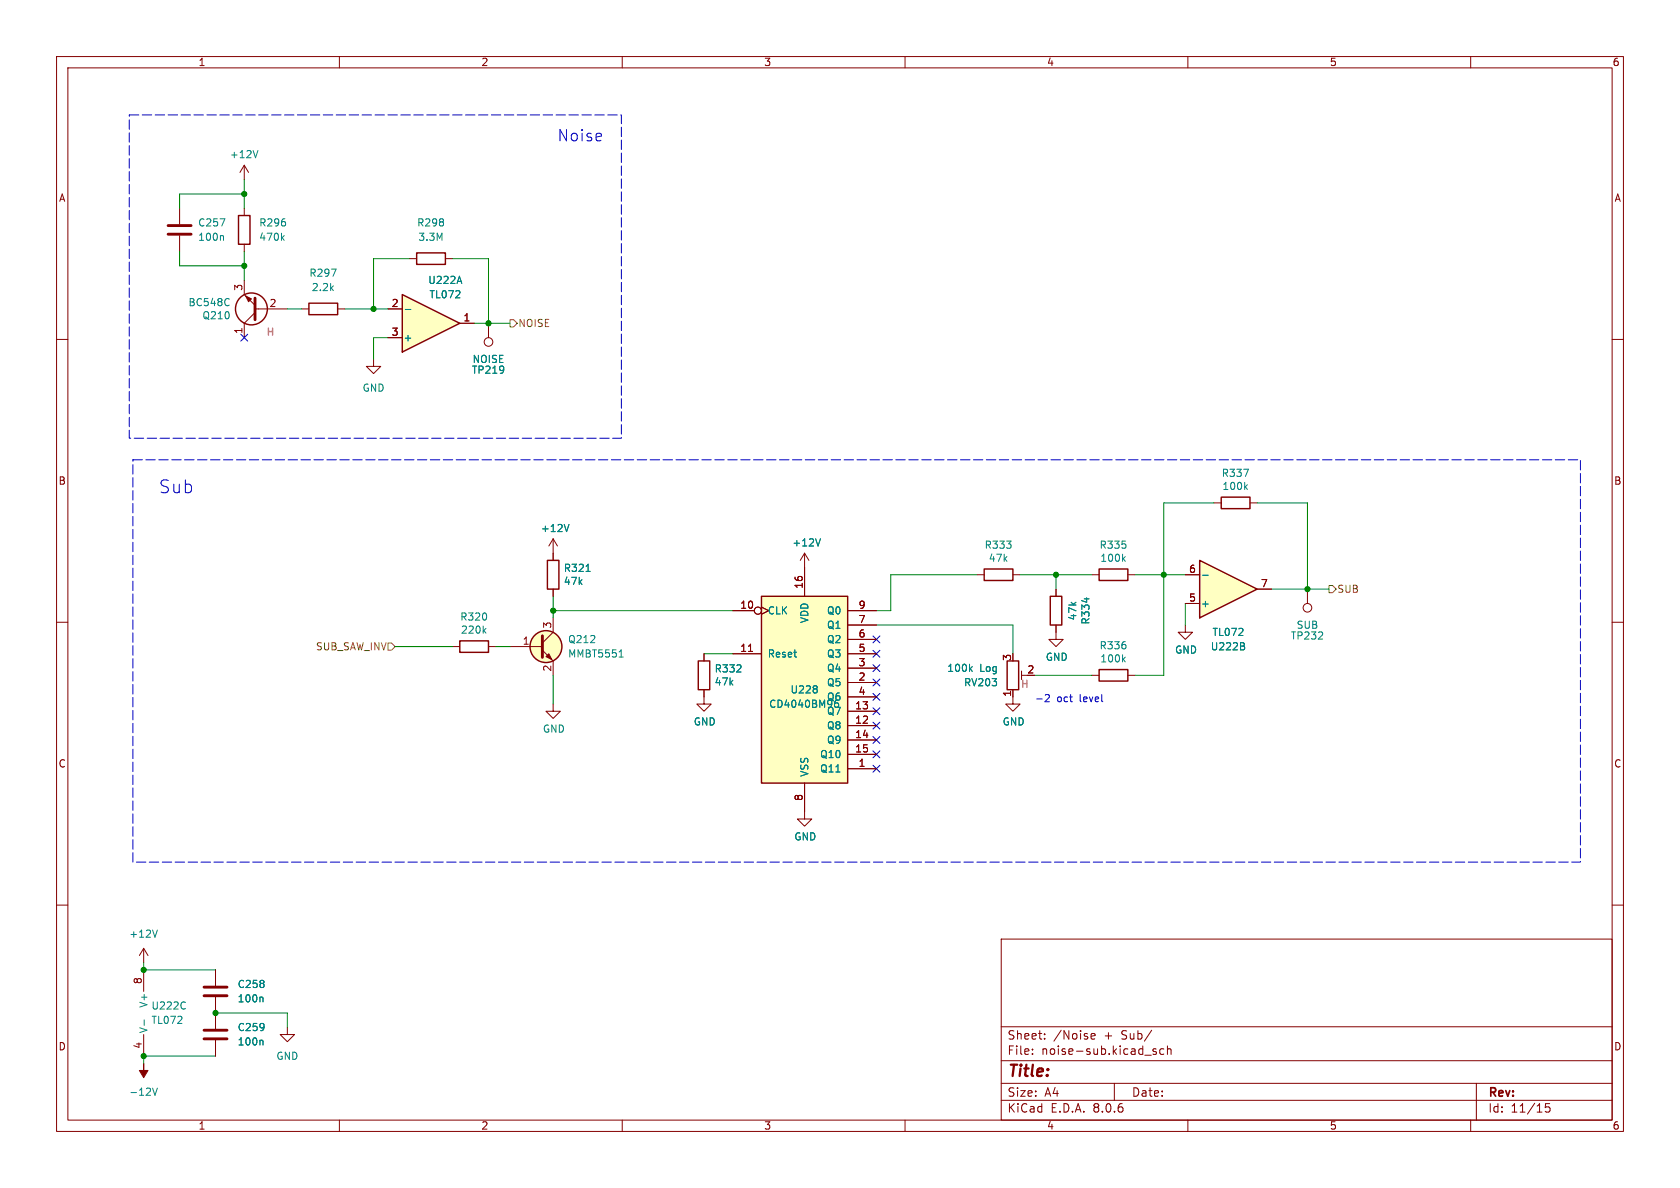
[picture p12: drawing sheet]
<svg xmlns="http://www.w3.org/2000/svg" width="297mm" height="210mm" viewBox="0 0 297 210" stroke-linecap="round" stroke-linejoin="round" font-family="sans-serif">
<g fill="none" stroke="#840000" stroke-width=".18">
<path d="M10 10h277v190h-277zM12 12h273v186h-273zM60 10v2M110 10v2M160 10v2M210 10v2M260 10v2M10 60h2M285 60h2M10 110h2M172.7 101.6h1.3M179.1 101.6h1.2"/>
<path d="M180.6 118.6v1.5M180.6 119.4h1M193 119.4h1.3M199.4 119.4h1.3M285 110h2M179.1 121.9v1.3M10 160h2M285 160h2M177 166h108v32h-108zM60 198v2M110 198v2M160 198v2"/>
<path d="M177 194.5h108M177 191.5h108M177 187.5h108M177 181.5h108M182.5 186.3v.1M182.5 185.5v.1M184.7 183.6v.1M184.7 182.8v.1M192.9 183.2l.7-.1-.1-.3-.4-.1-.2 .2 .1 .7h.5M197 191.5v3M203.6 182.1l-1.3 2M204.4 185.5l-.4-.1-.2 .2 .1 .2 .5 .2v.3h-.6"/>
<path d="M205.7 185.5l-.4-.1-.3 .3v.4l.2 .2h.5M206.4 185.5l.2-.1 .4 .1v.9M206.4 184.9v1.5M210 198v2M260 198v2M261 191.5v6.5M274 195.1h-.8v.7l.2-.1h.5l.1 .3v.5l-.3 .1-.5-.1"/>
</g>
<path d="M174 100.6h5.1v2h-5.1zM178.1 116.8h2v5.1h-2zM194.3 118.4h5.1v2h-5.1z" fill="none" stroke="#840000" stroke-width=".25"/>
<path d="M171.5 118.2l.4 .5M171.9 117.8l-.5 .5M198.6 116.5l.3 .5M198.9 116.2l-.4 .5" fill="none" stroke="#008484" stroke-width=".18"/>
<path d="M212.1 99.1l10.1 5-10.1 5.1z" fill="#ffffc2"/>
<path d="M212.1 99.1l10.1 5-10.1 5.1zM215.9 87.9h5.1v2h-5.1zM123.4 116.8h2.1v5.1h-2.1zM185.7 105.4h2v5.1h-2z" fill="none" stroke="#840000" stroke-width=".25"/>
<g fill="none" stroke="#840000" stroke-width=".18">
<path d="M214.6 88.9h1.3M221 88.9h1.2M124.5 115.6v1.2M186.7 104.1v1.3M186.7 110.5v1.3M209.5 110.5v1.3h1.3l-1.3 1.2-1.2-1.2h1.2M209.5 106.7h2.6M209.5 101.6h2.6M222.2 104.1h2.6M231.1 104.1v2.6M124.5 121.9v1.3M179.1 123.2v1.3h1.2l-1.2 1.2-1.3-1.2h1.3"/>
<circle cx="231.1" cy="107.4" r=".76"/>
</g>
<path d="M219.9 83h.8l-.5 1.2M220.2 86l.3 .5M220.5 85.7l-.5 .5M192.1 105.7v.8M212.6 101.7h1M219.7 114.2l.3 .3v.3l-.2 .1M219.9 113.7l.1 .2-.1 .3" fill="none" stroke="#008484" stroke-width=".18"/>
<path d="M134.6 105.4h15.3v33h-15.3z" fill="#ffffc2"/>
<g fill="none" stroke="#840000" stroke-width=".25">
<path d="M73.7 44.7h5v2h-5zM96.8 99.1h2v5h-2zM134.6 105.4h15.3v33h-15.3z"/>
<circle cx="96.5" cy="114.3" r="2.82"/>
</g>
<g fill="none" stroke="#840000" stroke-width=".18">
<path d="M72.4 45.7h1.3M78.7 45.7h1.3M86.4 57.2v2.5M97.8 95.3v3.8M97.8 95.3l-.8 1.2M97.8 95.3l.8 1.2M142.2 97.8v7.6M142.2 97.8l-.7 1.3M142.2 97.8l.8 1.3M90.2 114.3h5.7M95.9 114.9l1.9 1.9v2.6M97.8 104.1v1.3"/>
<path d="M97.8 109.2v2.6l-1.9 1.9M129.5 108h3.8M129.5 115.6h5.1M132.3 115.2h.7M134.6 107.3l1.3 .7-1.3 .6M149.9 108h5M149.9 115.6h5M149.9 118.1h5M149.9 113h5M149.9 110.5h5M186.7 111.8v1.2h1.3l-1.3 1.3-1.3-1.3h1.3M97.8 124.5v1.2h1.3l-1.3 1.3-1.3-1.3h1.3"/>
<path d="M142.2 138.4v6.4h1.3l-1.3 1.3-1.2-1.3h1.2M149.9 135.9h5M149.9 128.3h5M149.9 125.7h5M149.9 130.8h5M149.9 133.4h5M149.9 120.7h5M149.9 123.2h5"/>
<circle cx="86.4" cy="60.5" r=".76"/>
<circle cx="134" cy="107.9" r=".63"/>
</g>
<path d="M100.6 92.7l-.4 1.3M145 95.2l-.4 1.3M103.6 101h.7M109.5 116.1h.7M109.7 115.1l.1-.2v1.2M144.4 121.4v.3M144.4 121.9v.5M148.3 124.5v.3" fill="none" stroke="#008484" stroke-width=".18"/>
<circle cx="96.5" cy="114.3" r="2.82" fill="#ffffc2" stroke="#ffffc2" stroke-width=".18"/>
<path d="M95.9 112.4v3.8" fill="none" stroke="#840000" stroke-width=".51"/>
<path d="M97 115.6l.5 1-1-.5z" fill="#840000" stroke="#840000" stroke-width=".18"/>
<path d="M71.1 52.1l10.2 5.1-10.2 5z" fill="#ffffc2"/>
<g fill="none" stroke="#840000" stroke-width=".25">
<path d="M42.2 38.1h2v5.1h-2zM54.6 53.6h5.1v2h-5.1zM71.1 52.1l10.2 5.1-10.2 5zM81.3 113.3h5.1v2h-5.1zM194.3 100.6h5.1v2h-5.1z"/>
<circle cx="44.4" cy="54.6" r="2.82"/>
</g>
<g fill="none" stroke="#840000" stroke-width=".18">
<path d="M31.7 36.8v2.8M43.2 29.2v2.6M43.2 36.8v1.3M43.2 29.2l-.8 1.3M43.2 29.2l.7 1.3M31.7 41.7v2.8M43.2 49.5v2.6l1.9 1.9M43.2 43.2v1.3M45.1 54.6h5.7M45.1 55.2l-1.9 2v2.5M53.3 54.6h1.3M59.7 54.6h1.3"/>
<path d="M68.6 54.6h2.5M68.6 59.7h2.5M81.3 57.2h2.5M86.4 57.2v2.5M66 63.5v1.3h1.3l-1.3 1.2-1.2-1.2h1.2M97.8 97.8v1.3M80 114.3h1.3M86.4 114.3h1.2M97.8 104.1v1.3M124.5 115.6v1.2M129.5 108h3.8M129.5 115.6h5.1"/>
<path d="M132.3 115.2h.7M134.6 107.3l1.3 .7-1.3 .6M142.2 100.3v5.1M149.9 108h5M149.9 115.6h5M149.9 118.1h5M149.9 113h5M149.9 110.5h5M186.7 104.1v1.3M186.7 110.5v1.3M193 101.6h1.3M199.4 101.6h1.3"/>
<path d="M209.5 101.6h2.6M209.5 106.7h2.6M222.2 104.1h2.6M124.5 121.9v2.6h1.2l-1.2 1.2-1.3-1.2h1.3M142.2 138.4v5.1M149.9 135.9h5M149.9 128.3h5M149.9 125.7h5M149.9 130.8h5M149.9 133.4h5M149.9 120.7h5M149.9 123.2h5"/>
<path d="M179.1 121.9v1.3M25.4 167.6l-.8 1.3M25.4 167.6v2.6M25.4 171.5v3.8M25.4 167.6l.8 1.3M38.1 171.5v2.7M38.1 176.3v5.6M25.4 182.9v3.8M38.1 183.9v2.8M50.8 181.6v1.3h1.3l-1.3 1.3-1.3-1.3h1.3"/>
<circle cx="134" cy="107.9" r=".63"/>
</g>
<g fill="none" stroke="#008484" stroke-width=".18">
<path d="M38.9 38.7h.9l-.6 1.2M45.6 26.6l-.4 1.3M39.3 41.6l.2 .2v.7M40.3 52.8l.2 .1M40.5 53.9l-.2 .1M49.9 42l.3 .5M50.2 41.6l-.4 .5M58.6 47.6h.8l-.5 1.2M71.6 54.7h1M81.2 48.8l.4 1.3M100.6 92.7l-.4 1.3M145 95.2l-.4 1.3"/>
<path d="M198.6 98.7l.3 .5M198.9 98.4l-.4 .5M85.5 111.4l.4 .5M85.9 111.1l-.5 .5M103.6 101h.7M171.5 118.2l.4 .5M171.9 117.8l-.5 .5M192.1 105.7v.8M212.6 101.7h1M219.7 114.2l.3 .3v.3l-.2 .1M219.9 113.7l.1 .2-.1 .3M144.4 121.4v.3"/>
<path d="M144.4 121.9v.5M148.3 124.5v.3M27.8 164.4l-.4 1.3M32.7 177.2h.1M32.8 178.3h-.1M46.3 176.3l.2 .1v.7M25.5 180.3v1M27 192.3l.4 1.3 .4-1.3M46.3 183.9l.2 .2v.6"/>
</g>
<path d="M29.7 39.9h4.1M29.7 41.4h4.1M45.1 52.7v3.8M36.1 176h4M36.1 174.5h4M36.1 183.6h4M36.1 182.1h4" fill="none" stroke="#840000" stroke-width=".51"/>
<g fill="#840000" stroke="#840000" stroke-width=".18">
<path d="M43.4 52.3l1 .5-.5 .5z"/>
<path d="M25.4 188v1.2h.8l-.8 1.3-.8-1.3h.8z"/>
</g>
<path d="M90.2 56.5h.6l.6 .7-.6 .6h-.6zM68.6 113.7h.6l.6 .6-.6 .6h-.6zM234.9 103.5h.7l.6 .6-.6 .7h-.7z" fill="none" stroke="#848400" stroke-width=".18"/>
<path d="M185 122.8h.4l.1 .3-.8 .9h.8" fill="none" stroke="#0000c2" stroke-width=".18"/>
<path d="M22.9 20.3h87v57.2h-87zM23.5 81.3h255.9v71.1h-255.9z" fill="none" stroke="#0000c2" stroke-width=".18" stroke-dasharray="1.7 .6"/>
<g fill="none" stroke="#008400" stroke-width=".18">
<path d="M43.2 31.8v5M43.2 34.3h-11.5v2.5M31.7 44.5v2.5h11.5M43.2 44.5v5M50.8 54.6h2.5M61 54.6h7.6M68.6 59.7h-2.6v3.8M72.4 45.7h-6.4v8.9M80 45.7h6.4v11.5M83.8 57.2h6.4M214.6 88.9h-8.9v30.5h-5M222.2 88.9h8.9v15.2"/>
<path d="M69.8 114.3h10.2M87.6 114.3h2.6M97.8 108h31.7M97.8 105.4v3.8M97.8 119.4v5.1M124.5 115.6h5M154.9 110.5h24.2v5.1M172.7 101.6h-15.2v6.4h-2.6M180.3 101.6h12.7M182.9 119.4h10.1M186.7 101.6v2.5M200.7 101.6h8.8"/>
<path d="M209.5 106.7v3.8M224.8 104.1h10.1M25.4 170.2v1.3h12.7M38.1 179.1h12.7v2.5M38.1 186.7h-12.7v1.3"/>
</g>
<g fill="none" stroke="#000084" stroke-width=".18">
<path d="M42.6 59.1l1.2 1.2M43.8 59.1l-1.2 1.2M154.3 115l1.2 1.2M154.3 112.4l1.2 1.2M154.3 117.5l1.2 1.2M155.5 115l-1.2 1.2M155.5 112.4l-1.2 1.2M155.5 117.5l-1.2 1.2M154.3 120l1.2 1.3M154.3 135.3l1.2 1.2M154.3 130.2l1.2 1.2M154.3 127.7l1.2 1.2"/>
<path d="M154.3 132.7l1.2 1.3M154.3 122.6l1.2 1.2M154.3 125.1l1.2 1.2M155.5 120l-1.2 1.3M155.5 135.3l-1.2 1.2M155.5 130.2l-1.2 1.2M155.5 127.7l-1.2 1.2M155.5 132.7l-1.2 1.3M155.5 122.6l-1.2 1.2M155.5 125.1l-1.2 1.2"/>
</g>
<g fill="#008400" stroke="#008400" stroke-width=".18">
<circle cx="43.2" cy="47" r=".46"/>
<circle cx="43.2" cy="34.3" r=".46"/>
<circle cx="231.1" cy="104.1" r=".46"/>
<circle cx="186.7" cy="101.6" r=".46"/>
<circle cx="205.7" cy="101.6" r=".46"/>
<circle cx="97.8" cy="108" r=".46"/>
<circle cx="86.4" cy="57.2" r=".46"/>
<circle cx="25.4" cy="186.7" r=".46"/>
<circle cx="25.4" cy="171.5" r=".46"/>
<circle cx="38.1" cy="179.1" r=".46"/>
<circle cx="66" cy="54.6" r=".46"/>
</g>
<text font-size="3.1" fill="#0000c2" x="27.9" y="87.4">Sub</text>
<text font-size="2.8" fill="#0000c2" x="98.4" y="25.2">Noise</text>
<text font-size="2.8" fill="#840000" x="178" y="190.9">Title:</text>
<g font-size="2.1" fill="#840000">
<text x="178" y="184">Sheet:</text>
<text x="186.2" y="184">/Noise</text>
<text x="195.2" y="184">+</text>
<text x="198.4" y="184">Sub/</text>
<text x="178" y="186.7">File:</text>
<text x="184.1" y="186.7">noise-sub.kicad_sch</text>
<text x="178" y="196.9">KiCad</text>
<text x="178" y="194.1">Size:</text>
<text x="184.7" y="194.1">A4</text>
<text x="185.7" y="196.9">E.D.A.</text>
<text x="193.3" y="196.9">8.0.6</text>
<text x="200" y="194.1">Date:</text>
<text x="263" y="194.3">Rev:</text>
<text x="263" y="196.9">Id:</text>
<text x="267.1" y="196.9">11/15</text>
</g>
<g font-size="1.8" fill="#840000">
<text x="35" y="11.9">1</text>
<text x="85" y="11.9">2</text>
<text x="135" y="11.9">3</text>
<text x="185" y="11.9">4</text>
<text x="235" y="11.9">5</text>
<text x="285" y="11.9">6</text>
<text x="10.3" y="35.9">A</text>
<text x="285.3" y="35.9">A</text>
<text x="42.9" y="51.5" transform="rotate(-90 42.9 51.5)">3</text>
<text x="42.9" y="59.1" transform="rotate(-90 42.9 59.1)">1</text>
<text x="47.6" y="54.4">2</text>
<text x="69.1" y="54.4">2</text>
<text x="69.1" y="59.4">3</text>
<text x="81.8" y="56.9">1</text>
<text x="10.3" y="85.9">B</text>
<text x="285.3" y="85.9">B</text>
<text x="210.1" y="101.3">6</text>
<text x="130.8" y="107.7">10</text>
<text x="142" y="104.2" transform="rotate(-90 142 104.2)">16</text>
<text x="151.7" y="107.7">9</text>
<text x="210.1" y="106.4">5</text>
<text x="222.8" y="103.9">7</text>
<text x="97.5" y="111.2" transform="rotate(-90 97.5 111.2)">3</text>
<text x="151.7" y="112.8">6</text>
<text x="151.7" y="110.2">7</text>
<text x="92.3" y="114">1</text>
<text x="97.5" y="118.8" transform="rotate(-90 97.5 118.8)">2</text>
<text x="130.8" y="115.3">11</text>
<text x="151.7" y="117.9">3</text>
<text x="151.7" y="115.3">5</text>
<text x="178.8" y="116.9" transform="rotate(-90 178.8 116.9)">3</text>
<text x="181.5" y="119.1">2</text>
<text x="151.1" y="125.5">13</text>
<text x="151.7" y="120.4">2</text>
<text x="151.7" y="122.9">4</text>
<text x="178.8" y="123.3" transform="rotate(-90 178.8 123.3)">1</text>
<text x="151.1" y="128">12</text>
<text x="151.1" y="130.6">14</text>
<text x="10.3" y="135.9">C</text>
<text x="151.1" y="133.1">15</text>
<text x="151.7" y="135.6">1</text>
<text x="285.3" y="135.9">C</text>
<text x="142" y="141.7" transform="rotate(-90 142 141.7)">8</text>
<text x="25.1" y="174.1" transform="rotate(-90 25.1 174.1)">8</text>
<text x="10.3" y="185.9">D</text>
<text x="25.1" y="185.5" transform="rotate(-90 25.1 185.5)">4</text>
<text x="285.3" y="185.9">D</text>
<text x="35" y="199.9">1</text>
<text x="85" y="199.9">2</text>
<text x="135" y="199.9">3</text>
<text x="185" y="199.9">4</text>
<text x="235" y="199.9">5</text>
<text x="285" y="199.9">6</text>
</g>
<g font-size="1.8" fill="#008484">
<text x="40.5" y="28.2">+12V</text>
<text x="34.9" y="40.2">C257</text>
<text x="45.7" y="40.2">R296</text>
<text x="73.6" y="40.2">R298</text>
<text x="34.9" y="42.8">100n</text>
<text x="45.7" y="42.8">470k</text>
<text x="73.9" y="42.8">3.3M</text>
<text x="54.6" y="49.1">R297</text>
<text x="55" y="51.7">2.2k</text>
<text x="75.6" y="50.4">U222A</text>
<text x="75.8" y="52.9">TL072</text>
<text x="33.2" y="54.3">BC548C</text>
<text x="35.7" y="56.6">Q210</text>
<text x="71.2" y="60.6">+</text>
<text x="83.4" y="64.4">NOISE</text>
<text x="64" y="69.4">GND</text>
<text x="83.3" y="66.3">TP219</text>
<text x="215.9" y="84.5">R337</text>
<text x="216" y="86.8">100k</text>
<text x="95.5" y="94.3">+12V</text>
<text x="99.6" y="101.3">R321</text>
<text x="140" y="96.8">+12V</text>
<text x="174" y="97.2">R333</text>
<text x="174.7" y="99.5">47k</text>
<text x="194.3" y="97.2">R335</text>
<text x="194.4" y="99.5">100k</text>
<text x="99.6" y="103.6">47k</text>
<text x="212.2" y="107.5">+</text>
<text x="81.3" y="109.9">R320</text>
<text x="81.4" y="112.2">220k</text>
<text x="100.3" y="113.9">Q212</text>
<text x="135.6" y="108.8">CLK</text>
<text x="143.1" y="110.3" transform="rotate(-90 143.1 110.3)">VDD</text>
<text x="146.1" y="113.9">Q2</text>
<text x="146.1" y="111.4">Q1</text>
<text x="146.1" y="108.8">Q0</text>
<text x="190.5" y="109.8" transform="rotate(-90 190.5 109.8)">47k</text>
<text x="192.8" y="110.5" transform="rotate(-90 192.8 110.5)">R334</text>
<text x="214.3" y="112.6">TL072</text>
<text x="228.1" y="113.3">TP232</text>
<text x="229.1" y="111.4">SUB</text>
<text x="100.3" y="116.4">MMBT5551</text>
<text x="126.2" y="119.1">R332</text>
<text x="135.6" y="116.4">Reset</text>
<text x="146.1" y="119">Q4</text>
<text x="146.1" y="116.4">Q3</text>
<text x="167.4" y="119">100k</text>
<text x="173.2" y="119">Log</text>
<text x="184.8" y="117">GND</text>
<text x="194.3" y="115">R336</text>
<text x="194.4" y="117.3">100k</text>
<text x="207.6" y="115.7">GND</text>
<text x="214" y="115.2">U222B</text>
<text x="126.2" y="121.4">47k</text>
<text x="135.9" y="125.3">CD4040BM96</text>
<text x="139.7" y="122.8">U228</text>
<text x="146.1" y="121.5">Q5</text>
<text x="146.1" y="124.1">Q6</text>
<text x="170.3" y="121.5">RV203</text>
<text x="95.9" y="129.7">GND</text>
<text x="122.6" y="128.4">GND</text>
<text x="146.1" y="129.1">Q8</text>
<text x="146.1" y="126.6">Q7</text>
<text x="146.1" y="131.7">Q9</text>
<text x="177.2" y="128.4">GND</text>
<text x="143.1" y="137.4" transform="rotate(-90 143.1 137.4)">VSS</text>
<text x="144.9" y="136.8">Q11</text>
<text x="144.9" y="134.2">Q10</text>
<text x="140.3" y="148.8">GND</text>
<text x="22.8" y="166">+12V</text>
<text x="26.3" y="178.3" transform="rotate(-90 26.3 178.3)">V+</text>
<text x="26.7" y="178.7">U222C</text>
<text x="41.9" y="174.9">C258</text>
<text x="41.9" y="177.4">100n</text>
<text x="26.3" y="182.8" transform="rotate(-90 26.3 182.8)">V-</text>
<text x="26.7" y="181.2">TL072</text>
<text x="41.9" y="182.5">C259</text>
<text x="41.9" y="185">100n</text>
<text x="48.8" y="187.6">GND</text>
<text x="22.8" y="193.9">-12V</text>
</g>
<g font-size="1.8" fill="#f0d">
<text x="47" y="59.4">H</text>
<text x="180.3" y="121.7">H</text>
</g>
<g font-size="1.8" fill="#848400">
<text x="91.5" y="58">NOISE</text>
<text x="236.3" y="105">SUB</text>
<text x="55.8" y="115.2">SUB_SAW_INV</text>
</g>
<g font-size="1.8" fill="#0000c2">
<text x="182.9" y="124.2">-2</text>
<text x="186.8" y="124.2">oct</text>
<text x="191" y="124.2">level</text>
</g>
</svg>
